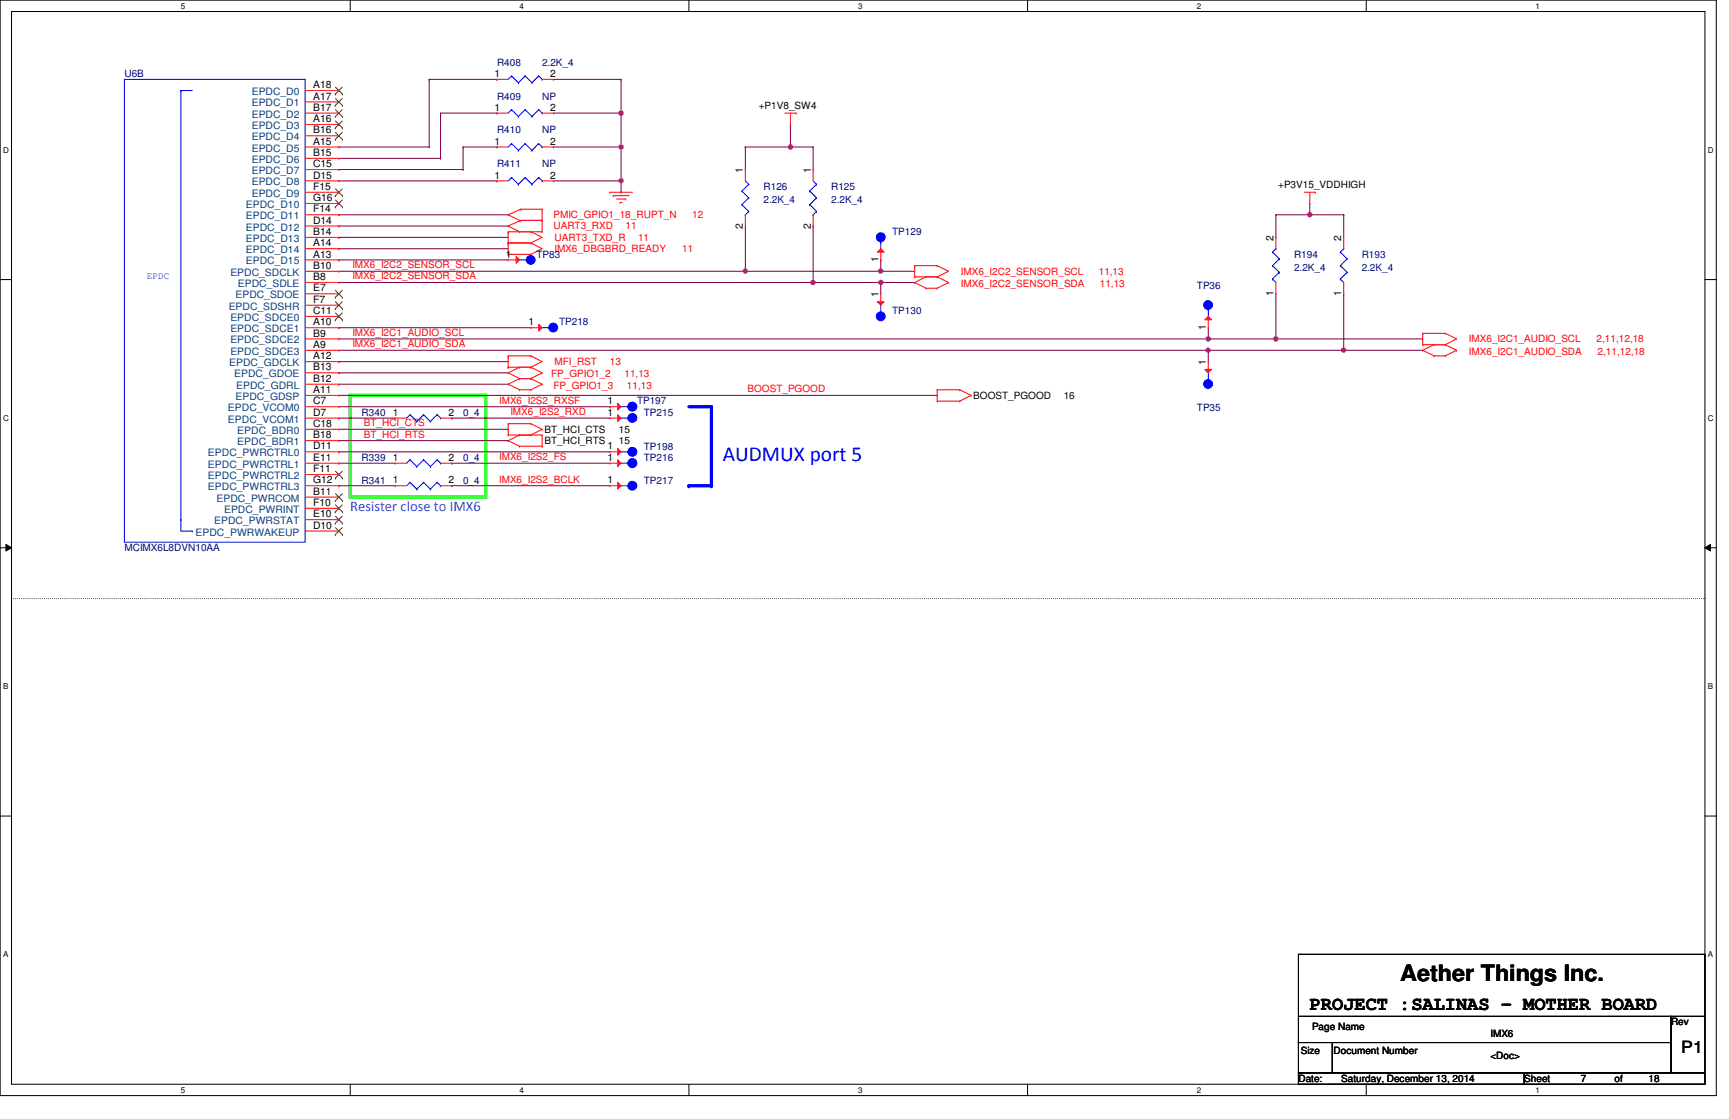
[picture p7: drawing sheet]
<svg xmlns="http://www.w3.org/2000/svg" width="432mm" height="279mm" viewBox="0 0 432 279" stroke-linecap="round" stroke-linejoin="round" font-family="sans-serif">
<path d="M0 0h428.6v273.6h-428.6zM2.9 2.9h422.9v267.8h-422.9z" fill="none" stroke="#000" stroke-width=".25"/>
<g fill="#fff">
<path d="M45.2 .4h1.1v2.2h-1.1z"/>
<path d="M45.2 271.1h1.1v2.2h-1.1z"/>
</g>
<path d="M87.5 0v2.9M87.5 270.7v2.9" fill="none" stroke="#000" stroke-width=".25"/>
<g fill="#fff">
<path d="M129.8 .4h1.1v2.2h-1.1z"/>
<path d="M129.8 271.1h1.1v2.2h-1.1z"/>
</g>
<path d="M172 0v2.9M172 270.7v2.9" fill="none" stroke="#000" stroke-width=".25"/>
<g fill="#fff">
<path d="M214.3 .4h1.1v2.2h-1.1z"/>
<path d="M214.3 271.1h1.1v2.2h-1.1z"/>
</g>
<path d="M256.6 0v2.9M256.6 270.7v2.9" fill="none" stroke="#000" stroke-width=".25"/>
<g fill="#fff">
<path d="M298.9 .4h1.1v2.2h-1.1z"/>
<path d="M298.9 271.1h1.1v2.2h-1.1z"/>
</g>
<path d="M341.2 0v2.9M341.2 270.7v2.9" fill="none" stroke="#000" stroke-width=".25"/>
<g fill="#fff">
<path d="M383.5 .4h1.1v2.2h-1.1z"/>
<path d="M383.5 271.1h1.1v2.2h-1.1z"/>
<path d="M.8 36.3h1.4v2.3h-1.4z"/>
<path d="M426.5 36.3h1.4v2.3h-1.4z"/>
<path d="M.8 103.3h1.4v2.2h-1.4z"/>
<path d="M426.5 103.3h1.4v2.2h-1.4z"/>
</g>
<path d="M0 69.8h2.9M425.8 69.8h2.8" fill="none" stroke="#000" stroke-width=".25"/>
<g fill="#fff">
<path d="M.8 170.2h1.3v2.3h-1.3z"/>
<path d="M426.5 170.2h1.3v2.3h-1.3z"/>
</g>
<path d="M0 136.8h2.9M1.5 135.9l1.4 .9-1.4 .8zM425.8 136.8l1.4-.9v1.7zM425.8 136.8h2.8" fill="none" stroke="#000" stroke-width=".25"/>
<path d="M1.5 135.9l1.4 .9-1.4 .8zM425.8 136.8l1.4-.9v1.7z" fill="#000"/>
<g fill="#fff">
<path d="M.8 237.2h1.3v2.2h-1.3z"/>
<path d="M426.5 237.2h1.3v2.2h-1.3z"/>
</g>
<path d="M0 203.8h2.9M425.8 203.8h2.8" fill="none" stroke="#000" stroke-width=".25"/>
<path d="M172 101.6h5.7" fill="none" stroke="#00f" stroke-width=".8"/>
<circle cx="177.7" cy="101.6" r=".4" fill="#00f"/>
<path d="M177.7 101.6v19.7" fill="none" stroke="#00f" stroke-width=".8"/>
<circle cx="177.7" cy="121.3" r=".4" fill="#00f"/>
<path d="M172 121.3h5.7" fill="none" stroke="#00f" stroke-width=".8"/>
<circle cx="172" cy="121.3" r=".4" fill="#00f"/>
<path d="M2.9 149.5h422.9M425.8 149.5h.1" fill="none" stroke="#000" stroke-width=".25" stroke-dasharray="0 .5"/>
<path d="M87.5 98.7h33.8v25.4h-33.8z" fill="none" stroke="#0f0" stroke-width=".8"/>
<path d="M84.6 67.7h101.5M84.6 70.5h118.5M186.1 67.7h.1M203.1 70.5h.1M84.6 84.6h217.2M301.8 84.6h.1" fill="none" stroke="#800040" stroke-width=".25"/>
<circle cx="301.7" cy="84.6" r=".56" fill="#f0f"/>
<circle cx="301.7" cy="84.6" r=".56" fill="none" stroke="#f0f" stroke-width=".25"/>
<path d="M84.6 87.5h217.2M301.8 87.5h.1" fill="none" stroke="#800040" stroke-width=".25"/>
<circle cx="301.7" cy="87.4" r=".55" fill="#f0f"/>
<circle cx="301.7" cy="87.4" r=".55" fill="none" stroke="#f0f" stroke-width=".25"/>
<g fill="none" stroke="#800040" stroke-width=".25">
<path d="M84.6 56.4h.1M84.6 59.3h.1M84.6 53.6h.1M84.6 56.4h42.3M84.6 59.3h42.3M84.6 53.6h42.3M186.1 56.4v11.3M84.6 64.9h.1M84.6 62.1h.1M84.6 64.9h42.3M84.6 62.1h42.3M186.1 67.7h.1"/>
<path d="M186.1 67.7h33.9M220 67.7h.1M84.6 90.3h.1M84.6 81.8h.1M84.6 93.1h.1M84.6 95.9h.1M84.6 90.3h42.3M84.6 81.8h48M84.6 93.1h42.3M84.6 95.9h42.3M84.6 104.4h.1M84.6 115.7h.1"/>
<path d="M84.6 112.8h.1M84.6 104.4h14.1M84.6 115.7h14.1M84.6 101.6h67.7M84.6 112.8h67.7M84.6 110h42.3M84.6 107.2h42.3M112.8 104.4h.1M112.8 115.7h.1M112.8 104.4h39.5M112.8 115.7h39.5M126.9 110h.1"/>
<path d="M126.9 107.2h.1M152.3 101.6h.1M84.6 121.3h.1M84.6 121.3h14.1M112.8 121.3h.1M112.8 121.3h39.5"/>
</g>
<circle cx="186.1" cy="67.7" r=".55" fill="#f0f"/>
<circle cx="186.1" cy="67.7" r=".55" fill="none" stroke="#f0f" stroke-width=".25"/>
<circle cx="220" cy="67.7" r=".56" fill="#f0f"/>
<circle cx="220" cy="67.7" r=".56" fill="none" stroke="#f0f" stroke-width=".25"/>
<path d="M203.1 56.4h.1M203.1 56.4v14.1M203.1 70.5h.1M203.1 70.5h16.9" fill="none" stroke="#800040" stroke-width=".25"/>
<circle cx="220" cy="70.5" r=".56" fill="#f0f"/>
<circle cx="220" cy="70.5" r=".56" fill="none" stroke="#f0f" stroke-width=".25"/>
<circle cx="203" cy="70.5" r=".56" fill="#f0f"/>
<circle cx="203" cy="70.5" r=".56" fill="none" stroke="#f0f" stroke-width=".25"/>
<path d="M186.1 36.7h.1M186.1 36.7v5.6M186.1 36.7h17M197.4 31.1h.1M197.4 36.7h.1M197.4 31.1v5.6M203.1 36.7h.1M203.1 36.7v5.6" fill="none" stroke="#800040" stroke-width=".25"/>
<circle cx="197.4" cy="36.7" r=".56" fill="#f0f"/>
<circle cx="197.4" cy="36.7" r=".56" fill="none" stroke="#f0f" stroke-width=".25"/>
<g fill="none" stroke="#800040" stroke-width=".25">
<path d="M220 64.9h.1M220 70.5h.1M220 64.9v2.8h8.4M220 70.5v2.9M220 70.5h8.4M228.4 67.7h.1M228.4 70.5h.1M301.8 84.6h.1M301.8 87.5h.1M301.8 81.8v2.8M301.8 87.5v2.8M301.8 84.6h16.8"/>
<path d="M301.8 87.5h33.8M318.6 84.6h.1M335.6 87.5h.1"/>
</g>
<circle cx="335.5" cy="87.4" r=".55" fill="#f0f"/>
<circle cx="335.5" cy="87.4" r=".55" fill="none" stroke="#f0f" stroke-width=".25"/>
<path d="M318.6 73.4v11.2M318.6 84.6h.1M318.6 84.6h36.7M355.3 84.6h.1" fill="none" stroke="#800040" stroke-width=".25"/>
<circle cx="318.6" cy="84.6" r=".56" fill="#f0f"/>
<circle cx="318.6" cy="84.6" r=".56" fill="none" stroke="#f0f" stroke-width=".25"/>
<path d="M318.6 53.6h.1M318.6 53.6v5.7M318.6 53.6h8.5M327.1 53.6h.1M335.6 73.4h.1M335.6 73.4v14.1M335.6 87.5h.1M335.6 87.5h19.7" fill="none" stroke="#800040" stroke-width=".25"/>
<circle cx="327.1" cy="53.6" r=".55" fill="#f0f"/>
<circle cx="327.1" cy="53.6" r=".55" fill="none" stroke="#f0f" stroke-width=".25"/>
<g fill="none" stroke="#800040" stroke-width=".25">
<path d="M107.2 19.8h.1M107.2 19.8v16.9M107.2 19.8h16.9M124.1 19.8h.1M138.2 19.8h16.9M155.1 19.8h.1M155.1 19.8v8.4M84.6 36.7h22.6M84.6 39.5h25.4M107.2 36.7h.1M110 39.5h.1M110 28.2h.1"/>
<path d="M110 28.2v11.3M110 28.2h14.1M115.7 36.7h.1M115.7 36.7h8.4M115.7 36.7v5.6M124.1 28.2h.1M124.1 36.7h.1M155.1 28.2h.1M84.6 42.3h31.1M84.6 45.2h39.5M115.7 42.3h.1M124.1 45.2h.1"/>
<path d="M327.1 53.6h.1M327.1 50.8v2.8M327.1 53.6h8.5M335.6 53.6h.1M335.6 53.6v5.7M84.6 98.7h149.5M234.1 98.7h.1"/>
</g>
<circle cx="155.1" cy="28.2" r=".56" fill="#f0f"/>
<circle cx="155.1" cy="28.2" r=".56" fill="none" stroke="#f0f" stroke-width=".25"/>
<path d="M138.2 28.2h16.9M138.2 36.7h16.9M155.1 28.2h.1M155.1 36.7h.1M155.1 28.2v17M155.1 45.2h.1" fill="none" stroke="#800040" stroke-width=".25"/>
<circle cx="155.1" cy="36.7" r=".56" fill="#f0f"/>
<circle cx="155.1" cy="36.7" r=".56" fill="none" stroke="#f0f" stroke-width=".25"/>
<circle cx="155.1" cy="45.1" r=".55" fill="#f0f"/>
<circle cx="155.1" cy="45.1" r=".55" fill="none" stroke="#f0f" stroke-width=".25"/>
<path d="M138.2 45.2h16.9M155.1 45.2h.1M155.1 48h.1M155.1 45.2v2.8" fill="none" stroke="#800040" stroke-width=".25"/>
<g fill="none" stroke="#f00" stroke-width=".25">
<path d="M76.2 28.2h8.4M76.2 22.6h8.4M76.2 25.4h8.4M76.2 31.1h8.4M76.2 33.9h8.4M76.2 36.7h8.4M76.2 39.5h8.4M84.6 22.6h.1M84.6 25.4h.1M84.6 28.2h.1M84.6 31.1h.1M84.6 33.9h.1"/>
<path d="M84.6 36.7h.1M84.6 39.5h.1M196 28.2h2.8M197.4 31.1h.1M197.4 28.2v2.9M198.8 28.2h.1M76.2 48h8.4M76.2 42.3h8.4M76.2 45.2h8.4M76.2 50.8h8.4M76.2 53.6h8.4M76.2 56.4h8.4"/>
<path d="M76.2 59.3h8.4M84.6 42.3h.1M84.6 45.2h.1M84.6 48h.1M84.6 50.8h.1M84.6 53.6h.1M84.6 56.4h.1M84.6 59.3h.1M126.9 53.6h.1M126.9 57.9h.1M126.9 58.1h.1M126.9 56.4h.1"/>
<path d="M126.9 57.9v5.6M126.9 53.6l2.9 1.4M126.9 57.9h8.5M126.9 56.4l2.9 1.5M129.8 55h.1M129.8 57.9h.1M129.8 55h5.6M130 52.2h.1M130 55h.1M130 52.2l-3.1 1.4M130 52.2h5.4M130 55l-3.1 1.4"/>
<path d="M132.6 57.9h.1M132.6 57.9l2.8 1.4-2.8 1.4M135.4 52.2h.1M135.4 55h.1M135.4 57.9h.1M135.4 52.2v5.7M152.3 48h.1M152.3 48h5.6M153.2 48.9h.1M153.2 48.9h3.9M154 49.7h2.3M154.9 50.5h.1"/>
<path d="M154.9 50.5h.5M156.3 49.7h.1M325.7 48h2.8M327.1 50.8h.1M327.1 48v2.8M328.5 48h.1M76.2 62.1h8.4M76.2 64.9h8.4M76.2 67.7h8.4M76.2 70.5h8.4M76.2 73.4h8.4M76.2 79h8.4"/>
<path d="M76.2 76.2h8.4M84.6 62.1h.1M84.6 64.9h.1M84.6 67.7h.1M84.6 70.5h.1M84.6 73.4h.1M84.6 79h.1M84.6 76.2h.1M126.9 60.7h.1M126.9 63.5h.1M126.9 61h.1M126.9 60.7h5.7"/>
<path d="M126.9 63.5h5.7M132.6 60.7h.1M132.6 63.5h.1M132.6 60.7l2.8 1.4-2.8 1.4M228.4 66.3h.1M228.4 69.1h.1M228.4 66.6h.1M228.4 70.5h.1M228.4 66.3h5.7M228.4 69.1h5.7M228.4 66.3v2.8M228.4 70.5l2.9 1.5"/>
<path d="M231.3 72h.1M231.3 69.1h.1M231.3 72h2.8M231.3 69.1l-2.9 1.4M234.1 66.3h.1M234.1 69.1h.1M234.1 72h.1M234.1 66.3l2.8 1.4-2.8 1.4M234.1 69.1l2.8 1.4M236.9 70.5h.1M236.9 70.5l-2.8 1.5M76.2 81.8h8.4"/>
<path d="M76.2 87.5h8.4M76.2 84.6h8.4M76.2 90.3h8.4M76.2 93.1h8.4M76.2 95.9h8.4M76.2 98.7h8.4M84.6 81.8h.1M84.6 87.5h.1M84.6 84.6h.1M84.6 90.3h.1M84.6 93.1h.1M84.6 95.9h.1"/>
<path d="M84.6 98.7h.1M126.9 88.9h.1M126.9 91.7h.1M126.9 89.2h.1M126.9 93.1h.1M126.9 95.9h.1M126.9 88.9v2.8M126.9 88.9h5.7M126.9 91.7h5.7M126.9 93.1l2.9 1.4M126.9 95.9l2.9 1.4M129.8 94.5h.1"/>
<path d="M129.8 91.7h.1M129.8 97.3h.1M129.8 97.3h2.8M129.8 94.5h2.8M129.8 91.7l-2.9 1.4M129.8 94.5l-2.9 1.4M132.6 88.9h.1M132.6 91.7h.1M132.6 94.5h.1M132.6 97.3h.1M132.6 88.9l2.8 1.4-2.8 1.4M132.6 91.7l2.8 1.4"/>
<path d="M132.6 94.5l2.8 1.4M135.4 93.1h.1M135.4 95.9h.1M135.4 93.1l-2.8 1.4M135.4 95.9l-2.8 1.4M234.1 97.3h.1M234.1 97.3h5.6M234.1 97.3v2.9M239.7 97.3h.1M239.7 97.3l2.8 1.4M242.5 98.7h.1M242.5 98.7l-2.8 1.5"/>
<path d="M355.3 87.5h.1M355.3 83.2h.1M355.3 86.1h.1M355.3 83.5h.1M355.3 87.5l2.8 1.4M355.3 86.1h5.6M355.3 83.2h5.6M355.3 83.2v2.9M358.1 88.9h.1M358.1 86.1h.1M358.1 88.9h2.8M358.1 86.1l-2.8 1.4"/>
<path d="M360.9 86.1h.1M360.9 88.9h.1M360.9 83.2h.1M360.9 86.1l2.9 1.4M360.9 83.2l2.9 1.4-2.9 1.5M363.8 87.5h.1M363.8 87.5l-2.9 1.4M76.2 104.4h8.4M76.2 101.6h8.4M76.2 107.2h8.4M76.2 110h8.4M76.2 112.8h8.4"/>
<path d="M76.2 115.7h8.4M76.2 118.5h8.4M84.6 101.6h.1M84.6 104.4h.1M84.6 107.2h.1M84.6 110h.1M84.6 112.8h.1M84.6 115.7h.1M84.6 118.5h.1M98.7 104.4h.1M98.7 104.4h2.9M110 104.4h2.8"/>
<path d="M112.8 104.4h.1M126.9 110h.1M126.9 108.6h.1M126.9 105.8h.1M126.9 108.6h8.5M126.9 110l2.9 1.4M126.9 105.8h5.7M126.9 105.8v2.8M129.8 108.6h.1M129.8 111.4h.1M129.8 108.6l-2.9 1.4M129.8 111.4h5.6"/>
<path d="M132.6 105.8h.1M132.6 108.6h.1M132.6 105.8l2.8 1.4M135.4 108.6h.1M135.4 111.4h.1M135.4 107.2h.1M135.4 108.6v2.8M135.4 107.2l-2.8 1.4M234.1 100.2h.1M234.1 100.2h5.6M239.7 100.2h.1M76.2 121.3h8.4"/>
<path d="M76.2 124.1h8.4M76.2 126.9h8.4M76.2 129.8h8.4M76.2 132.6h8.4M84.6 121.3h.1M84.6 124.1h.1M84.6 126.9h.1M84.6 129.8h.1M84.6 132.6h.1M98.7 121.3h.1M98.7 121.3h2.9M110 121.3h2.8"/>
<path d="M112.8 121.3h.1"/>
</g>
<path d="M324.3 238.3h101.5v15.5h-101.5zM324.3 253.8h93v6.5h-93zM417.3 253.8h8.5v14.1h-8.5zM324.3 260.3h8.4v7.6h-8.4zM324.3 267.9h56.4v2.8h-56.4zM332.7 260.3h84.6v7.6h-84.6zM380.7 267.9h45.1v2.8h-45.1z" fill="none" stroke="#000" stroke-width=".25"/>
<g fill="none" stroke="#00f" stroke-width=".25">
<path d="M31.1 19.8h45.1v115.6h-45.1zM45.2 22.6h.1M45.2 22.6h2.8M45.2 22.6v110h2.8M102.4 103.5h.1M102.4 103.5l-.8 .9M102.4 103.5l1.7 1.7M104.1 105.2h.1M105.8 103.5h.1M105.8 103.5l-1.7 1.7M105.8 103.5l1.7 1.7M107.5 105.2h.1"/>
<path d="M109.2 103.5h.1M109.2 103.5l-1.7 1.7M109.2 103.5l.8 .9M110 104.4h.1M45.2 129.8h.1M48 132.6h.1M102.4 120.4h.1M102.4 120.4l-.8 .9M102.4 120.4l1.7 1.7M104.1 122.1h.1M105.8 120.4h.1M105.8 120.4l-1.7 1.7"/>
<path d="M105.8 120.4l1.7 1.7M107.5 122.1h.1M109.2 120.4h.1M109.2 120.4l-1.7 1.7M109.2 120.4l.8 .9M110 121.3h.1"/>
</g>
<g fill="none" stroke="#804000" stroke-width=".25">
<path d="M83.7 23.5h.1M83.7 26.3h.1M83.7 29.1h.1M83.7 32h.1M83.7 34.8h.1M83.8 21.8l1.7 1.7M83.8 24.6l1.7 1.7M83.8 27.4l1.7 1.7M83.8 30.2l1.7 1.8M83.8 33.1l1.7 1.7M85.5 21.8l-1.8 1.7M85.5 24.6l-1.8 1.7"/>
<path d="M85.5 27.4l-1.8 1.7M85.5 30.2l-1.8 1.8M85.5 33.1l-1.8 1.7M85.5 23.5h.1M85.5 26.3h.1M85.5 29.1h.1M85.5 32h.1M85.5 34.8h.1M83.7 48.9h.1M83.7 51.7h.1M83.8 47.2l1.7 1.7M83.8 50l1.7 1.7"/>
<path d="M85.5 47.2l-1.8 1.7M85.5 50l-1.8 1.7M85.5 48.9h.1M85.5 51.7h.1M83.7 74.3h.1M83.7 79.9h.1M83.7 77.1h.1M83.8 72.5l1.7 1.8M83.8 78.1l1.7 1.8M83.8 75.4l1.7 1.7M85.5 72.5l-1.8 1.8M85.5 78.1l-1.8 1.8"/>
<path d="M85.5 75.4l-1.8 1.7M85.5 74.3h.1M85.5 79.9h.1M85.5 77.1h.1M83.7 119.4h.1M83.8 117.6l1.7 1.8M85.5 117.6l-1.8 1.8M85.5 119.4h.1M83.7 125h.1M83.7 127.8h.1M83.7 130.6h.1M83.7 133.5h.1"/>
<path d="M83.8 123.3l1.7 1.7M83.8 126.1l1.7 1.7M83.8 128.9l1.7 1.7M83.8 131.7l1.7 1.8M85.5 123.3l-1.8 1.7M85.5 126.1l-1.8 1.7M85.5 128.9l-1.8 1.7M85.5 131.7l-1.8 1.8M85.5 125h.1M85.5 127.8h.1M85.5 130.6h.1M85.5 133.5h.1"/>
</g>
<circle cx="219.9" cy="59.2" r="1.12" fill="#00f"/>
<g fill="none" stroke="#00f" stroke-width=".25">
<path d="M220 60.4h.1M220 60.4v1.7"/>
<circle cx="219.9" cy="59.2" r="1.12"/>
</g>
<path d="M219.1 62.9l.9-.8 .8 .8z" fill="#f00"/>
<path d="M124.1 19.8h.1M124.1 19.8h2.8M135.4 19.8h2.8M138.2 19.8h.1M335.6 59.3h.1M335.6 59.3v2.8M219.1 62.9l.9-.8 .8 .8zM220 64.9h.1M220 62.1v2.8M335.6 73.4h.1M335.6 70.5v2.9" fill="none" stroke="#f00" stroke-width=".25"/>
<g fill="none" stroke="#00f" stroke-width=".25">
<path d="M127.8 19h.1M127.8 19l-.9 .8M127.8 19l1.7 1.7M131.1 19h.1M131.1 19l-1.6 1.7M131.1 19l1.7 1.7M134.5 19h.1M134.5 19l-1.7 1.7M134.5 19l.9 .8M135.4 19.8h.1M129.5 20.7h.1M132.8 20.7h.1"/>
<path d="M334.7 69.7h.1M334.7 66.3h.1M334.7 62.9h.1M334.7 69.7l.9 .8M334.7 66.3l1.7 1.7M334.7 62.9l1.7 1.7M335.6 62.1h.1M335.6 62.1l-.9 .8M336.4 68h.1M336.4 64.6h.1M336.4 68l-1.7 1.7M336.4 64.6l-1.7 1.7"/>
</g>
<circle cx="220" cy="79" r="1.1" fill="#00f"/>
<g fill="none" stroke="#00f" stroke-width=".25">
<path d="M220 77.9h.1M220 76.2v1.7"/>
<circle cx="220" cy="79" r="1.1"/>
</g>
<path d="M219.1 75.4h1.7l-.8 .8z" fill="#f00"/>
<path d="M124.1 28.2h.1M124.1 28.2h2.8M135.4 28.2h2.8M138.2 28.2h.1M219.1 75.4h1.7l-.8 .8zM220 73.4h.1M220 73.4v2.8" fill="none" stroke="#f00" stroke-width=".25"/>
<path d="M127.8 27.4h.1M127.8 27.4l-.9 .8M127.8 27.4l1.7 1.7M129.5 29.1h.1M131.1 27.4h.1M131.1 27.4l-1.6 1.7M131.1 27.4l1.7 1.7M132.8 29.1h.1M134.5 27.4h.1M134.5 27.4l-1.7 1.7M134.5 27.4l.9 .8M135.4 28.2h.1" fill="none" stroke="#00f" stroke-width=".25"/>
<circle cx="132.5" cy="64.9" r="1.1" fill="#00f"/>
<g fill="none" stroke="#00f" stroke-width=".25">
<path d="M129.8 64.9h1.6M131.4 64.9h.1"/>
<circle cx="132.5" cy="64.9" r="1.1"/>
</g>
<path d="M128.9 64.1l.9 .8-.9 .8z" fill="#f00"/>
<path d="M126.9 64.9h.1M126.9 64.9h2.9M128.9 64.1l.9 .8-.9 .8z" fill="none" stroke="#f00" stroke-width=".25"/>
<circle cx="138.2" cy="81.8" r="1.1" fill="#00f"/>
<g fill="none" stroke="#00f" stroke-width=".25">
<path d="M135.4 81.8h1.7M137.1 81.8h.1"/>
<circle cx="138.2" cy="81.8" r="1.1"/>
</g>
<path d="M134.5 81l.9 .8-.9 .9z" fill="#f00"/>
<path d="M124.1 36.7h.1M124.1 36.7h2.8M135.4 36.7h2.8M138.2 36.7h.1M132.6 81.8h.1M132.6 81.8h2.8M134.5 81l.9 .8-.9 .9z" fill="none" stroke="#f00" stroke-width=".25"/>
<path d="M127.8 35.9h.1M127.8 35.9l-.9 .8M127.8 35.9l1.7 1.6M129.5 37.5h.1M131.1 35.9h.1M131.1 35.9l-1.6 1.6M131.1 35.9l1.7 1.6M132.8 37.5h.1M134.5 35.9h.1M134.5 35.9l-1.7 1.6M134.5 35.9l.9 .8M135.4 36.7h.1" fill="none" stroke="#00f" stroke-width=".25"/>
<circle cx="157.9" cy="104.4" r="1.12" fill="#00f"/>
<g fill="none" stroke="#00f" stroke-width=".25">
<path d="M155.1 104.4h1.7M156.8 104.4h.1"/>
<circle cx="157.9" cy="104.4" r="1.12"/>
</g>
<path d="M154.3 103.5l.8 .9-.8 .8z" fill="#f00"/>
<path d="M124.1 45.2h.1M124.1 45.2h2.8M135.4 45.2h2.8M138.2 45.2h.1M152.3 104.4h.1M152.3 104.4h2.8M154.3 103.5l.8 .9-.8 .8z" fill="none" stroke="#f00" stroke-width=".25"/>
<path d="M127.8 44.3h.1M127.8 44.3l-.9 .9M127.8 44.3l1.7 1.7M129.5 46h.1M131.1 44.3h.1M131.1 44.3l-1.6 1.7M131.1 44.3l1.7 1.7M132.8 46h.1M134.5 44.3h.1M134.5 44.3l-1.7 1.7M134.5 44.3l.9 .9M135.4 45.2h.1" fill="none" stroke="#00f" stroke-width=".25"/>
<circle cx="157.9" cy="101.5" r="1.13" fill="#00f"/>
<g fill="none" stroke="#00f" stroke-width=".25">
<path d="M155.1 101.6h1.7M156.8 101.6h.1"/>
<circle cx="157.9" cy="101.5" r="1.13"/>
</g>
<path d="M154.3 100.7l.8 .9-.8 .8z" fill="#f00"/>
<path d="M186.1 42.3h.1M186.1 56.4h.1M186.1 42.3v2.9M186.1 53.6v2.8M203.1 42.3h.1M203.1 56.4h.1M203.1 42.3v2.9M203.1 53.6v2.8M152.3 101.6h.1M152.3 101.6h2.8M154.3 100.7l.8 .9-.8 .8z" fill="none" stroke="#f00" stroke-width=".25"/>
<g fill="none" stroke="#00f" stroke-width=".25">
<path d="M185.3 47.7h.1M185.3 51.1h.1M185.3 47.7l1.7 1.7M185.3 51.1l1.7 1.7M186.1 53.6h.1M186.1 45.2l.9 .8M187 46h.1M187 49.4h.1M187 52.8h.1M187 46l-1.7 1.7M187 49.4l-1.7 1.7M187 52.8l-.9 .8"/>
<path d="M202.2 47.7h.1M202.2 51.1h.1M202.2 47.7l1.7 1.7M202.2 51.1l1.7 1.7M203.1 53.6h.1M203.1 45.2l.8 .8M203.9 46h.1M203.9 49.4h.1M203.9 52.8h.1M203.9 46l-1.7 1.7M203.9 49.4l-1.7 1.7M203.9 52.8l-.8 .8"/>
</g>
<circle cx="157.9" cy="115.6" r="1.13" fill="#00f"/>
<g fill="none" stroke="#00f" stroke-width=".25">
<path d="M155.1 115.7h1.7M156.8 115.7h.1"/>
<circle cx="157.9" cy="115.6" r="1.13"/>
</g>
<path d="M154.3 114.8l.8 .9-.8 .8z" fill="#f00"/>
<path d="M152.3 115.7h.1M152.3 115.7h2.8M154.3 114.8l.8 .9-.8 .8z" fill="none" stroke="#f00" stroke-width=".25"/>
<circle cx="301.7" cy="76.2" r="1.1" fill="#00f"/>
<g fill="none" stroke="#00f" stroke-width=".25">
<path d="M301.8 77.3h.1M301.8 77.3v1.7"/>
<circle cx="301.7" cy="76.2" r="1.1"/>
</g>
<path d="M301.8 79l.8 .8h-1.7z" fill="#f00"/>
<path d="M301.8 79l.8 .8h-1.7zM301.8 79v2.8M301.8 81.8h.1" fill="none" stroke="#f00" stroke-width=".25"/>
<circle cx="157.9" cy="112.8" r="1.12" fill="#00f"/>
<g fill="none" stroke="#00f" stroke-width=".25">
<path d="M155.1 112.8h1.7M156.8 112.8h.1"/>
<circle cx="157.9" cy="112.8" r="1.12"/>
</g>
<path d="M154.3 112l.8 .8-.8 .9z" fill="#f00"/>
<path d="M318.6 59.3h.1M318.6 59.3v2.8M318.6 73.4h.1M318.6 70.5v2.9M152.3 112.8h.1M152.3 112.8h2.8M154.3 112l.8 .8-.8 .9z" fill="none" stroke="#f00" stroke-width=".25"/>
<path d="M317.8 69.7h.1M317.8 66.3h.1M317.8 62.9h.1M317.8 69.7l.8 .8M317.8 66.3l1.7 1.7M317.8 62.9l1.7 1.7M318.6 62.1h.1M318.6 62.1l-.8 .8M319.5 68h.1M319.5 64.6h.1M319.5 68l-1.7 1.7M319.5 64.6l-1.7 1.7" fill="none" stroke="#00f" stroke-width=".25"/>
<circle cx="157.9" cy="121.3" r="1.12" fill="#00f"/>
<g fill="none" stroke="#00f" stroke-width=".25">
<path d="M155.1 121.3h1.7M156.8 121.3h.1"/>
<circle cx="157.9" cy="121.3" r="1.12"/>
</g>
<path d="M154.3 120.4l.8 .9-.8 .8z" fill="#f00"/>
<path d="M152.3 121.3h.1M152.3 121.3h2.8M154.3 120.4l.8 .9-.8 .8z" fill="none" stroke="#f00" stroke-width=".25"/>
<circle cx="301.7" cy="95.9" r="1.1" fill="#00f"/>
<g fill="none" stroke="#00f" stroke-width=".25">
<path d="M301.8 94.8h.1M301.8 93.1v1.7"/>
<circle cx="301.7" cy="95.9" r="1.1"/>
</g>
<path d="M300.9 92.2h1.7l-.8 .9z" fill="#f00"/>
<path d="M300.9 92.2h1.7l-.8 .9zM301.8 90.3h.1M301.8 90.3v2.8M98.7 115.7h.1M98.7 115.7h2.9M110 115.7h2.8M112.8 115.7h.1" fill="none" stroke="#f00" stroke-width=".25"/>
<path d="M102.4 114.8h.1M102.4 114.8l-.8 .9M102.4 114.8l1.7 1.7M104.1 116.5h.1M105.8 114.8h.1M105.8 114.8l-1.7 1.7M105.8 114.8l1.7 1.7M107.5 116.5h.1M109.2 114.8h.1M109.2 114.8l-1.7 1.7M109.2 114.8l.8 .9M110 115.7h.1" fill="none" stroke="#00f" stroke-width=".25"/>
<circle cx="301.7" cy="84.6" r=".56" fill="#f0f"/>
<circle cx="301.7" cy="84.6" r=".56" fill="none" stroke="#f0f" stroke-width=".25"/>
<circle cx="301.7" cy="87.4" r=".55" fill="#f0f"/>
<circle cx="301.7" cy="87.4" r=".55" fill="none" stroke="#f0f" stroke-width=".25"/>
<circle cx="186.1" cy="67.7" r=".55" fill="#f0f"/>
<circle cx="186.1" cy="67.7" r=".55" fill="none" stroke="#f0f" stroke-width=".25"/>
<circle cx="220" cy="67.7" r=".56" fill="#f0f"/>
<circle cx="220" cy="67.7" r=".56" fill="none" stroke="#f0f" stroke-width=".25"/>
<circle cx="220" cy="70.5" r=".56" fill="#f0f"/>
<circle cx="220" cy="70.5" r=".56" fill="none" stroke="#f0f" stroke-width=".25"/>
<circle cx="203" cy="70.5" r=".56" fill="#f0f"/>
<circle cx="203" cy="70.5" r=".56" fill="none" stroke="#f0f" stroke-width=".25"/>
<circle cx="197.4" cy="36.7" r=".56" fill="#f0f"/>
<circle cx="197.4" cy="36.7" r=".56" fill="none" stroke="#f0f" stroke-width=".25"/>
<circle cx="335.5" cy="87.4" r=".55" fill="#f0f"/>
<circle cx="335.5" cy="87.4" r=".55" fill="none" stroke="#f0f" stroke-width=".25"/>
<circle cx="318.6" cy="84.6" r=".56" fill="#f0f"/>
<circle cx="318.6" cy="84.6" r=".56" fill="none" stroke="#f0f" stroke-width=".25"/>
<circle cx="327.1" cy="53.6" r=".55" fill="#f0f"/>
<circle cx="327.1" cy="53.6" r=".55" fill="none" stroke="#f0f" stroke-width=".25"/>
<circle cx="155.1" cy="28.2" r=".56" fill="#f0f"/>
<circle cx="155.1" cy="28.2" r=".56" fill="none" stroke="#f0f" stroke-width=".25"/>
<circle cx="155.1" cy="36.7" r=".56" fill="#f0f"/>
<circle cx="155.1" cy="36.7" r=".56" fill="none" stroke="#f0f" stroke-width=".25"/>
<circle cx="155.1" cy="45.1" r=".55" fill="#f0f"/>
<circle cx="155.1" cy="45.1" r=".55" fill="none" stroke="#f0f" stroke-width=".25"/>
<text font-size="5.6" x="349.7" y="244.9">Aether Things Inc.</text>
<text font-size="5.3" fill="#00f" x="180.5" y="115.1">AUDMUX port 5</text>
<text font-size="4.8" x="327.1" y="252.2">PROJECT :SALINAS - MOTHER BOARD</text>
<text font-size="4.2" x="419.9" y="262.9">P1</text>
<text font-size="3.6" fill="#8000ff" x="87.5" y="127.6">Resister close to IMX6</text>
<g font-size="2.5" fill="#000080">
<text x="124.1" y="16.4">R408</text>
<text x="135.4" y="16.4">2.2K_4</text>
<text x="31.1" y="19.2">U6B</text>
<text x="124.1" y="24.8">R409</text>
<text x="135.4" y="24.8">NP</text>
<text x="124.1" y="33.3">R410</text>
<text x="135.4" y="33.3">NP</text>
<text x="124.1" y="41.8">R411</text>
<text x="135.4" y="41.8">NP</text>
<text x="190.7" y="47.4">R126</text>
<text x="207.6" y="47.4">R125</text>
<text x="190.7" y="50.8">2.2K_4</text>
<text x="207.6" y="50.8">2.2K_4</text>
<text x="222.8" y="58.7">TP129</text>
<text x="134" y="64.3">TP83</text>
<text x="323.2" y="64.3">R194</text>
<text x="340.1" y="64.3">R193</text>
<text x="323.2" y="67.7">2.2K_4</text>
<text x="340.1" y="67.7">2.2K_4</text>
<text x="298.9" y="72.2">TP36</text>
<text x="139.6" y="81.2">TP218</text>
<text x="222.8" y="78.4">TP130</text>
<text x="159.1" y="101">TP197</text>
<text x="90.3" y="103.8">R340</text>
<text x="115.7" y="103.8">0_4</text>
<text x="160.8" y="103.8">TP215</text>
<text x="298.9" y="102.7">TP35</text>
<text x="160.8" y="112.3">TP198</text>
<text x="90.3" y="115.1">R339</text>
<text x="115.7" y="115.1">0_4</text>
<text x="160.8" y="115.1">TP216</text>
<text x="90.3" y="120.7">R341</text>
<text x="115.7" y="120.7">0_4</text>
<text x="160.8" y="120.7">TP217</text>
<text x="31.1" y="137.6">MCIMX6L8DVN10AA</text>
</g>
<g font-size="2.5" fill="#004080">
<text x="62.9" y="23.7">EPDC_D0</text>
<text x="62.9" y="26.6">EPDC_D1</text>
<text x="62.9" y="29.4">EPDC_D2</text>
<text x="62.9" y="32.2">EPDC_D3</text>
<text x="62.9" y="35.1">EPDC_D4</text>
<text x="62.9" y="37.8">EPDC_D5</text>
<text x="62.9" y="40.7">EPDC_D6</text>
<text x="62.9" y="43.5">EPDC_D7</text>
<text x="62.9" y="46.3">EPDC_D8</text>
<text x="61.4" y="51.9">EPDC_D10</text>
<text x="62.9" y="49.1">EPDC_D9</text>
<text x="61.4" y="54.8">EPDC_D11</text>
<text x="61.4" y="57.6">EPDC_D12</text>
<text x="61.4" y="60.4">EPDC_D13</text>
<text x="61.4" y="63.2">EPDC_D14</text>
<text x="57.5" y="68.9">EPDC_SDCLK</text>
<text x="59.4" y="71.7">EPDC_SDLE</text>
<text x="61.4" y="66">EPDC_D15</text>
<text x="57.1" y="77.3">EPDC_SDSHR</text>
<text x="58.8" y="74.5">EPDC_SDOE</text>
<text x="57.5" y="80.1">EPDC_SDCE0</text>
<text x="57.5" y="83">EPDC_SDCE1</text>
<text x="57.5" y="88.6">EPDC_SDCE3</text>
<text x="57.5" y="85.8">EPDC_SDCE2</text>
<text x="57.2" y="91.4">EPDC_GDCLK</text>
<text x="58.5" y="94.2">EPDC_GDOE</text>
<text x="58.8" y="99.9">EPDC_GDSP</text>
<text x="59" y="97.1">EPDC_GDRL</text>
<text x="56.9" y="102.7">EPDC_VCOM0</text>
<text x="56.9" y="105.5">EPDC_VCOM1</text>
<text x="51.9" y="114">EPDC_PWRCTRL0</text>
<text x="59.3" y="108.3">EPDC_BDR0</text>
<text x="59.3" y="111.2">EPDC_BDR1</text>
<text x="51.9" y="116.8">EPDC_PWRCTRL1</text>
<text x="51.9" y="119.6">EPDC_PWRCTRL2</text>
<text x="51.9" y="122.4">EPDC_PWRCTRL3</text>
<text x="54.1" y="125.3">EPDC_PWRCOM</text>
<text x="53.5" y="130.9">EPDC_PWRSTAT</text>
<text x="56" y="128.1">EPDC_PWRINT</text>
<text x="48.9" y="133.7">EPDC_PWRWAKEUP</text>
</g>
<g font-size="2.5">
<text x="78.2" y="22">A18</text>
<text x="123.5" y="19.2">1</text>
<text x="137.4" y="19.2">2</text>
<text x="78.2" y="24.8">A17</text>
<text x="78.2" y="27.6">B17</text>
<text x="123.5" y="27.6">1</text>
<text x="137.4" y="27.6">2</text>
<text x="189.5" y="27.1">+P1V8_SW4</text>
<text x="78.2" y="30.5">A16</text>
<text x="78.2" y="33.3">B16</text>
<text x="78.2" y="36.1">A15</text>
<text x="78.2" y="38.9">B15</text>
<text x="78.2" y="41.7">C15</text>
<text x="123.5" y="36.1">1</text>
<text x="137.4" y="36.1">2</text>
<text x="78.2" y="44.6">D15</text>
<text x="78.2" y="47.4">F15</text>
<text x="123.5" y="44.6">1</text>
<text x="137.4" y="44.6">2</text>
<text x="185.5" y="43.2" transform="rotate(-90 185.5 43.2)">1</text>
<text x="202.5" y="43.2" transform="rotate(-90 202.5 43.2)">1</text>
<text x="319.2" y="46.9">+P3V15_VDDHIGH</text>
<text x="78.2" y="50.2">G16</text>
<text x="78.2" y="53">F14</text>
<text x="78.2" y="55.8">D14</text>
<text x="78.2" y="58.7">B14</text>
<text x="185.5" y="57.1" transform="rotate(-90 185.5 57.1)">2</text>
<text x="202.5" y="57.1" transform="rotate(-90 202.5 57.1)">2</text>
<text x="78.2" y="61.5">A14</text>
<text x="78.2" y="64.3">A13</text>
<text x="126.3" y="64.3">1</text>
<text x="219.4" y="65.5" transform="rotate(-90 219.4 65.5)">1</text>
<text x="318.1" y="60.1" transform="rotate(-90 318.1 60.1)">2</text>
<text x="335" y="60.1" transform="rotate(-90 335 60.1)">2</text>
<text x="78.2" y="67.1">B10</text>
<text x="78.2" y="69.9">B8</text>
<text x="78.2" y="72.8">E7</text>
<text x="78.2" y="75.6">F7</text>
<text x="219.4" y="74.2" transform="rotate(-90 219.4 74.2)">1</text>
<text x="318.1" y="74" transform="rotate(-90 318.1 74)">1</text>
<text x="335" y="74" transform="rotate(-90 335 74)">1</text>
<text x="78.2" y="78.4">C11</text>
<text x="78.2" y="81.2">A10</text>
<text x="132" y="81.2">1</text>
<text x="301.2" y="82.4" transform="rotate(-90 301.2 82.4)">1</text>
<text x="78.2" y="86.9">A9</text>
<text x="78.2" y="84">B9</text>
<text x="78.2" y="89.7">A12</text>
<text x="78.2" y="92.5">B13</text>
<text x="78.2" y="95.3">B12</text>
<text x="301.2" y="91.1" transform="rotate(-90 301.2 91.1)">1</text>
<text x="78.2" y="98.1">A11</text>
<text x="78.2" y="101">C7</text>
<text x="151.7" y="101">1</text>
<text x="243.1" y="99.6">BOOST_PGOOD</text>
<text x="265.6" y="99.6">16</text>
<text x="78.2" y="103.8">D7</text>
<text x="78.2" y="106.6">C18</text>
<text x="98.1" y="103.8">1</text>
<text x="112" y="103.8">2</text>
<text x="151.7" y="103.8">1</text>
<text x="78.2" y="109.4">B18</text>
<text x="78.2" y="112.2">D11</text>
<text x="136" y="110.9">BT_HCI_RTS</text>
<text x="136" y="108">BT_HCI_CTS</text>
<text x="151.7" y="112.2">1</text>
<text x="154.6" y="110.9">15</text>
<text x="154.6" y="108">15</text>
<text x="78.2" y="115.1">E11</text>
<text x="78.2" y="117.9">F11</text>
<text x="98.1" y="115.1">1</text>
<text x="112" y="115.1">2</text>
<text x="151.7" y="115.1">1</text>
<text x="78.2" y="120.7">G12</text>
<text x="78.2" y="123.5">B11</text>
<text x="98.1" y="120.7">1</text>
<text x="112" y="120.7">2</text>
<text x="151.7" y="120.7">1</text>
<text x="78.2" y="126.3">F10</text>
<text x="78.2" y="129.2">E10</text>
<text x="78.2" y="132">D10</text>
<text x="327.7" y="257.2">Page Name</text>
<text x="417.3" y="256">Rev</text>
<text x="324.9" y="263.1">Size</text>
<text x="333" y="263.1">Document Number</text>
<text x="372.2" y="258.9">IMX6</text>
<text x="372.2" y="264.5">&lt;Doc&gt;</text>
<text x="324.3" y="270.1">Date:</text>
<text x="335" y="270.1">Saturday, December 13, 2014</text>
<text x="380.7" y="270.1">Sheet</text>
<text x="394.8" y="270.1">7</text>
<text x="403.2" y="270.1">of</text>
<text x="411.7" y="270.1">18</text>
</g>
<g font-size="2.5" fill="#f00">
<text x="138.2" y="54.5">PMIC_GPIO1_18_RUPT_N</text>
<text x="138.2" y="57.3">UART3_RXD</text>
<text x="156.3" y="57.3">11</text>
<text x="172.9" y="54.5">12</text>
<text x="138.5" y="60.1">UART3_TXD_R</text>
<text x="138.5" y="62.9">IMX6_DBGBRD_READY</text>
<text x="159.3" y="60.1">11</text>
<text x="170.3" y="62.9">11</text>
<text x="88" y="67">IMX6_I2C2_SENSOR_SCL</text>
<text x="88" y="69.8">IMX6_I2C2_SENSOR_SDA</text>
<text x="240" y="68.6">IMX6_I2C2_SENSOR_SCL</text>
<text x="240" y="71.7">IMX6_I2C2_SENSOR_SDA</text>
<text x="274.4" y="68.6">11,13</text>
<text x="274.7" y="71.7">11,13</text>
<text x="88" y="83.9">IMX6_I2C1_AUDIO_SCL</text>
<text x="88" y="86.7">IMX6_I2C1_AUDIO_SDA</text>
<text x="366.9" y="88.6">IMX6_I2C1_AUDIO_SDA</text>
<text x="366.9" y="85.5">IMX6_I2C1_AUDIO_SCL</text>
<text x="398.7" y="85.5">2,11,12,18</text>
<text x="399" y="88.6">2,11,12,18</text>
<text x="137.6" y="94.2">FP_GPIO1_2</text>
<text x="138.5" y="91.1">MFI_RST</text>
<text x="152.3" y="91.1">13</text>
<text x="156" y="94.2">11,13</text>
<text x="124.7" y="100.8">IMX6_I2S2_RXSF</text>
<text x="138.2" y="97">FP_GPIO1_3</text>
<text x="156.5" y="97">11,13</text>
<text x="186.7" y="98">BOOST_PGOOD</text>
<text x="90.8" y="106.4">BT_HCI_CTS</text>
<text x="127.5" y="103.6">IMX6_I2S2_RXD</text>
<text x="90.8" y="109.3">BT_HCI_RTS</text>
<text x="124.7" y="114.9">IMX6_I2S2_FS</text>
<text x="124.7" y="120.5">IMX6_I2S2_BCLK</text>
</g>
<text font-size="2.5" fill="#00f" x="36.7" y="69.7">EPDC</text>
<g font-size="2">
<text x="45.2" y="2.2">5</text>
<text x="129.8" y="2.2">4</text>
<text x="214.3" y="2.2">3</text>
<text x="298.9" y="2.2">2</text>
<text x="383.5" y="2.2">1</text>
<text x=".8" y="38.1">D</text>
<text x="426.5" y="38.1">D</text>
<text x=".8" y="105.1">C</text>
<text x="426.5" y="105.1">C</text>
<text x=".8" y="172">B</text>
<text x="426.5" y="172">B</text>
<text x=".8" y="239">A</text>
<text x="426.5" y="239">A</text>
<text x="45.2" y="272.9">5</text>
<text x="129.8" y="272.9">4</text>
<text x="214.3" y="272.9">3</text>
<text x="298.9" y="272.9">2</text>
<text x="383.5" y="272.9">1</text>
</g>
</svg>
